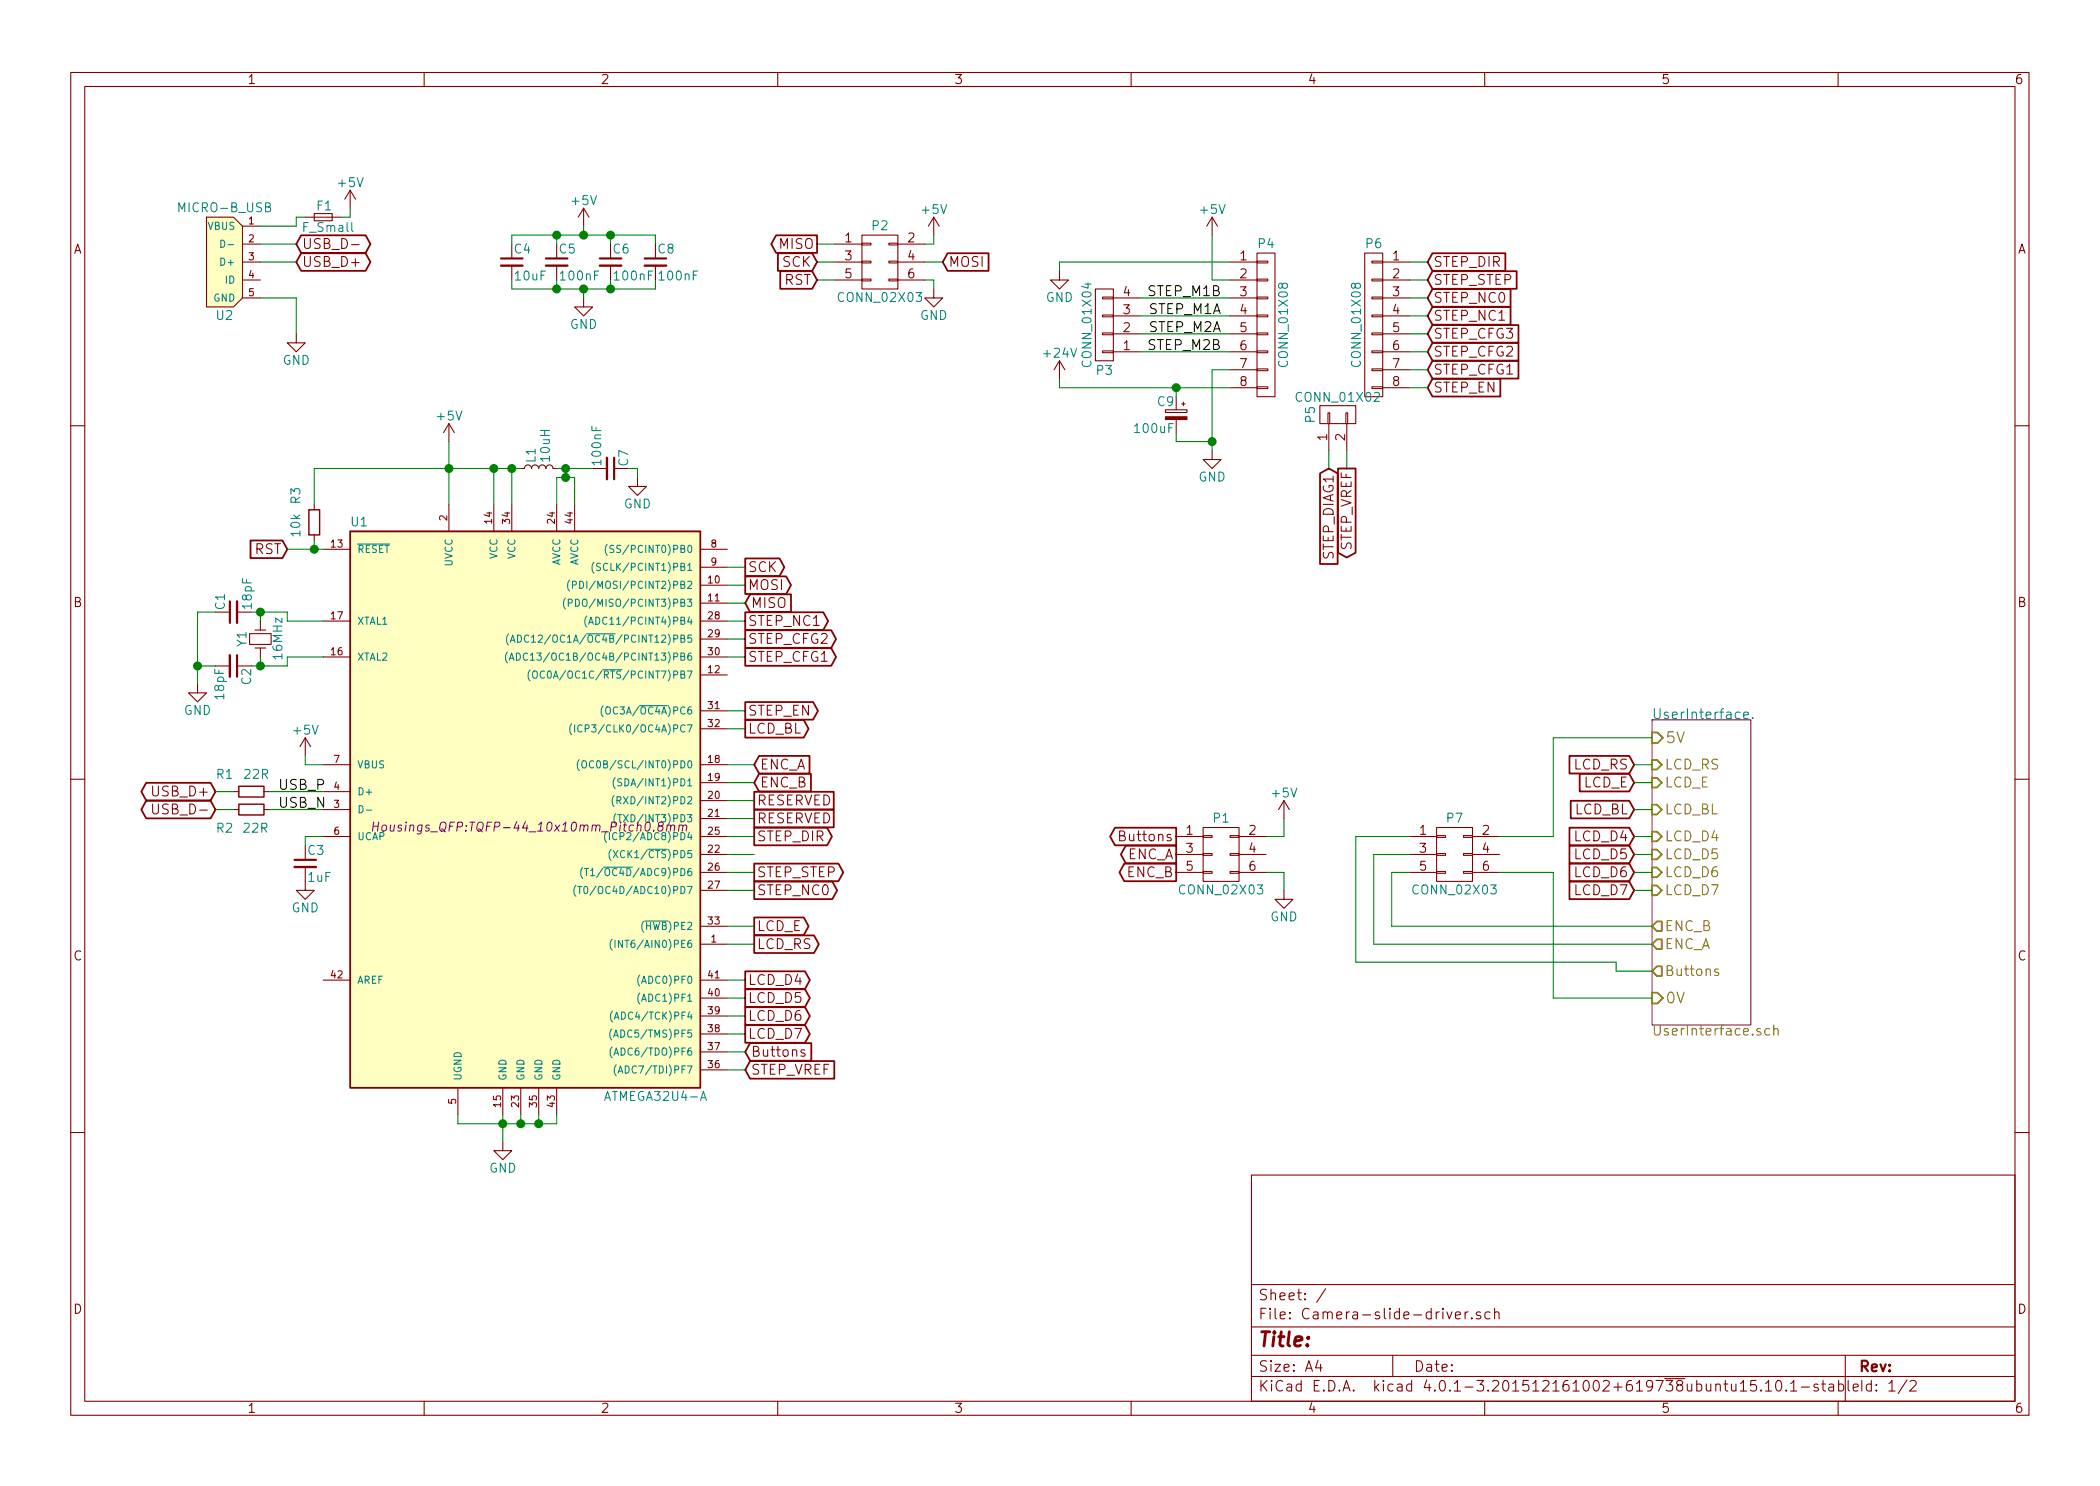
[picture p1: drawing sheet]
<svg xmlns="http://www.w3.org/2000/svg" width="297mm" height="210mm" viewBox="0 0 297 210" stroke-linecap="round" stroke-linejoin="round" font-family="sans-serif">
<g fill="none" stroke="#840000" stroke-width=".15">
<path d="M10 10.3h277v189.9h-277zM12 12.2h273v186.1h-273zM60 10.3v1.9M110 10.3v1.9M160 10.3v1.9M210 10.3v1.9M260 10.3v1.9M29.2 30.7h3.8l1.3 1.3v10.2l-1.3 1.2h-3.8zM34.3 34.5h2.5M34.3 37.1h2.5M34.3 39.6h2.5M34.3 32h2.5"/>
<path d="M43.2 30.7h5.1M44.4 30.2h2.6v1h-2.6zM49.5 26.9l-.7 1.3M49.5 26.9v2.6M49.5 26.9l.8 1.3M49.7 34.6h1.1M72.4 37.6v2M78.7 37.6v2M82.5 29.5l-.7 1.2M82.5 29.5v2.5M82.5 29.5l.8 1.2M86.4 37.6v2"/>
<path d="M92.7 37.6v2M118.1 34.5h3.8M118.1 37.1h3.8M118.1 39.6h3.8M121.9 39.5h1.3v.2h-1.3zM121.9 37h1.3v.2h-1.3zM121.9 34.4h1.3v.3h-1.3zM121.9 33.3h5.1v7.6h-5.1zM125.7 39.5h1.3v.2h-1.3zM125.7 37h1.3v.2h-1.3zM125.7 34.4h1.3v.3h-1.3zM127 34.5h3.8"/>
<path d="M127 37.1h3.8M127 39.6h3.8M132.1 30.7l-.8 1.3M132.1 30.7v2.6M132.1 30.7l.7 1.3M149.9 38.3v1.3h1.2l-1.2 1.3-1.3-1.3h1.3M171.4 30.7l-.7 1.3M171.4 30.7v2.6M171.4 30.7l.8 1.3M174 37.1h3.8M174 39.6h3.8M177.8 35.8h2.5v20.3h-2.5z"/>
<path d="M177.8 39.5h1.5v.2h-1.5zM177.8 37h1.5v.2h-1.5zM193 35.8h2.6v20.3h-2.6zM194.1 39.5h1.5v.2h-1.5zM194.1 37h1.5v.2h-1.5zM195.6 37.1h3.8M195.6 39.6h3.8M34.3 42.2h2.5M41.9 47.2v1.3h1.3l-1.3 1.3-1.3-1.3h1.3M63.5 59.9v2.6M63.5 59.9l-.8 1.3M63.5 59.9l.8 1.3"/>
<path d="M82.5 42.2v1.2h1.3l-1.3 1.3-1.2-1.3h1.2M132.1 40.9v1.3h1.2l-1.2 1.2-1.3-1.2h1.3M149.9 51l-.8 1.3M149.9 51v2.6M149.9 51l.7 1.3M154.9 40.9h2.6v10.1h-2.6zM156 42h1.5v.3h-1.5zM156 44.6h1.5v.2h-1.5zM156 47.1h1.5v.3h-1.5zM156 49.7h1.5v.2h-1.5zM157.5 49.8h3.8M157.5 47.2h3.8"/>
<path d="M157.5 44.7h3.8M157.5 42.2h3.8M164.8 58h3.1v.4h-3.1zM166.4 59.4v1.8M167.1 57.1h.5M167.4 56.9v.5M174 49.8h3.8M174 47.2h3.8M174 44.7h3.8M174 42.2h3.8M174 52.3h3.8M174 54.9h3.8"/>
<path d="M177.8 54.7h1.5v.3h-1.5zM177.8 52.2h1.5v.2h-1.5zM177.8 49.7h1.5v.2h-1.5zM177.8 47.1h1.5v.3h-1.5zM177.8 44.6h1.5v.2h-1.5zM177.8 42h1.5v.3h-1.5zM186.7 57.4h5.1v2.5h-5.1zM187.8 58.4h.3v1.5h-.3zM188 59.9v3.8M190.4 58.4h.2v1.5h-.2zM190.5 59.9v3.8M194.1 54.7h1.5v.3h-1.5z"/>
<path d="M194.1 52.2h1.5v.2h-1.5zM194.1 49.7h1.5v.2h-1.5zM194.1 47.1h1.5v.3h-1.5zM194.1 44.6h1.5v.2h-1.5zM194.1 42h1.5v.3h-1.5zM195.6 49.8h3.8M195.6 47.2h3.8M195.6 44.7h3.8M195.6 42.2h3.8M195.6 52.3h3.8M195.6 54.9h3.8M10 60.2h2"/>
<path d="M44.4 71.4v.7M44.4 75.7v.7M45.7 77.7h3.8M63.5 71.4v3.8M69.8 71.4v3.8M72.4 71.4v3.8M73.7 66.3h.5a.51 .51 0 0 1 .5-.5 .51 .51 0 0 1 .5 .5 .51 .51 0 0 1 .5-.5 .51 .51 0 0 1 .5 .5 .51 .51 0 0 1 .5-.5 .51 .51 0 0 1 .5 .5 .51 .51 0 0 1 .5-.5 .51 .51 0 0 1 .5 .5h.5M78.7 71.4v3.8M81.3 71.4v3.8M83.8 66.3h2.1M90.2 67.6v1.2h1.2l-1.2 1.3-1.3-1.3h1.3M99.1 77.7h3.8"/>
<path d="M171.4 63.7v1.3h1.3l-1.3 1.3-1.2-1.3h1.2M285 60.2h2M27.9 96.8v1.2h1.3l-1.3 1.3-1.2-1.3h1.2M30.5 94.2h2M33.5 86.6h2.1M35.3 89.7h3.1v1.5h-3.1zM36.1 91.7h1.5M36.1 89.1h1.5M36.8 87.9v1.2M36.8 91.7v1.3M45.7 93h3.8M45.7 87.9h3.8"/>
<path d="M99.1 80.3h3.8M99.1 82.8h3.8M99.1 93h3.8M99.1 85.3h3.8M99.1 95.5h3.8M99.1 87.9h3.8M99.1 90.4h3.8M10 110.3h2M21.6 113.8v1.1l.1 .2a.47 .47 0 0 0 .7-.2v-1.1M33 114.5h.8M33 112h.8M37.3 114.5h.8"/>
<path d="M37.3 112h.8M43.2 104.4v2.5M43.2 104.4l-.8 1.3M43.2 104.4l.7 1.3M45.7 114.5h3.8M45.7 112h3.8M45.7 118.4h3.8M45.7 108.2h3.8M99.1 118.4h3.8M99.1 108.2h3.8M99.1 113.3h3.8M99.1 115.8h3.8"/>
<path d="M99.1 100.6h3.8M99.1 103.1h3.8M99.1 110.7h3.8M166.4 118.4h3.8M170.2 118.2h1.2v.3h-1.2zM170.2 117.1h5.1v7.6h-5.1zM174 118.2h1.3v.3h-1.3zM175.3 118.4h3.8M181.6 113.3l-.8 1.2M181.6 113.3v2.5M181.6 113.3l.8 1.2M199.4 118.4h3.8"/>
<path d="M203.2 118.2h1.3v.3h-1.3zM203.2 117.1h5.1v7.6h-5.1zM207 118.2h1.3v.3h-1.3zM208.3 118.4h3.8M285 110.3h2M43.2 122.7v3.3h1.2l-1.2 1.2-1.3-1.2h1.3M45.7 138.7h3.8M99.1 133.6h3.8M99.1 138.7h3.8M99.1 120.9h3.8M99.1 131.1h3.8M99.1 123.4h3.8"/>
<path d="M99.1 126h3.8M166.4 120.9h3.8M166.4 123.4h3.8M170.2 123.3h1.2v.3h-1.2zM170.2 120.8h1.2v.2h-1.2zM174 123.3h1.3v.3h-1.3zM174 120.8h1.3v.2h-1.3zM175.3 120.9h3.8M175.3 123.4h3.8M181.6 126v1.2h1.3l-1.3 1.3-1.3-1.3h1.3M199.4 120.9h3.8M199.4 123.4h3.8"/>
<path d="M203.2 123.3h1.3v.3h-1.3zM203.2 120.8h1.3v.2h-1.3zM207 123.3h1.3v.3h-1.3zM207 120.8h1.3v.2h-1.3zM208.3 120.9h3.8M208.3 123.4h3.8M64.8 153.9v3.8M71.1 153.9v3.8M73.7 153.9v3.8M76.2 153.9v3.8M78.7 153.9v3.8M99.1 141.2h3.8"/>
<path d="M99.1 151.4h3.8M99.1 148.8h3.8M99.1 146.3h3.8M99.1 143.8h3.8M113.8 148.6l-.3-.1-.2 .2 .1 .2 .4 .2 .1 .1-.1 .2h-.5M10 160.2h2M71.1 161.5v1.3h1.3l-1.3 1.3-1.3-1.3h1.3M177 166.3h108v32h-108zM285 160.2h2M60 198.3v1.9M110 198.3v1.9M160 198.3v1.9"/>
<path d="M177 194.8h108M177 191.8h108M177 187.8h108M177 181.8h108M186.4 192.5l-.3 1h.9M186.8 193v1M187.5 182.3l-1.3 2M197 191.8v3M204.6 185.6l.4 1 .4-1M205.9 186.1l.7-.1-.1-.3-.4-.1-.2 .2v.7l.2 .1 .4-.1M207.2 185.6v1M207.7 185.6l-.3 .1-.2 .2"/>
<path d="M208.2 186.5h.1l-.1 .1-.1-.1h.1v.1M209.4 185.7a.37 .37 0 0 0-.6 .1v.1a.54 .54 0 0 0 .6 .3l.1 .1-.1 .2-.2 .1-.4-.1M210 198.3v1.9M210.7 185.7l-.4-.1-.3 .3 .1 .6 .2 .1 .4-.1M211.4 185.7a.38 .38 0 0 1 .6 .1v.8M211.4 185.1v1.5M246.2 195.8l.4-.5v1.5M246.2 196.8h.8M248.4 195.3h-.7l-.1 .7a.62 .62 0 0 1 .7 0l.2 .2-.1 .5-.2 .1h-.4l-.2-.1M249.1 196.7h.1l-.1 .1-.1-.1h.1v.1M249.7 195.8l.5-.5v1.5M249.7 196.8h.9"/>
<path d="M251.3 195.5a.35 .35 0 0 1 .4-.2 .35 .35 0 0 1 .2 .3 .77 .77 0 0 1-.4 1.2 .9 .9 0 0 1-.2-1.3zM252.7 196.7v.1l-.1-.1h.1v.1M253.3 195.8l.4-.5v1.5M253.3 196.8h.9M254.8 196.3h1.1M257.1 195.9a.37 .37 0 0 0-.5 .1v.1a.54 .54 0 0 0 .5 .3l.1 .1-.1 .2-.1 .1-.4-.1M257.7 195.8h.5M257.9 195.3v1.3l.2 .2h.1M258.7 195.9l.2-.1 .4 .1 .1 .9M259.4 196.2l-.5 .1-.3 .2 .1 .2 .2 .1 .5-.1M260 198.3v1.9M260.1 195.9a.48 .48 0 0 1 .6 .1l.1 .1-.1 .6a.48 .48 0 0 1-.6 0"/>
<path d="M260.1 195.3v1.5M261 191.8v6.5M261.4 195.3v1.3l.2 .2M262.1 196.3l.7-.1v-.3l-.4-.1-.3 .2 .1 .7 .2 .1 .4-.1M269.7 195.2l-1.2 2M270.2 195.5l.2-.2 .5 .1a.37 .37 0 0 1 .1 .6l-.9 .8h.9"/>
</g>
<g fill="#ffffc2" stroke="#ffffc2" stroke-width=".14">
<path d="M49.5 75.2h49.6v78.7h-49.6z"/>
<path d="M29.2 30.7h3.8l1.3 1.3v10.2l-1.3 1.2h-3.8z"/>
</g>
<g fill="none" stroke="#840000" stroke-width=".25">
<path d="M42.6 33.3h9.1l.7 1.2-.7 1.3h-9.1l-.7-1.3zM42.6 35.8h9.1l.7 1.3-.7 1.2h-9.1l-.7-1.2zM109.8 33.3h5.8v2.5h-5.8l-.7-1.3zM110 35.8h4.9l.7 1.3-.7 1.2h-4.9zM110.4 38.4h4.5l.7 1.2-.7 1.3h-4.5zM134 35.8h5.8v2.5h-5.8l-.7-1.2zM202.6 35.8h10.3v2.5h-10.3l-.7-1.2zM202.6 38.4h11.9v2.5h-11.9l-.7-1.3zM202.6 40.9h11.1v2.5h-11.1l-.7-1.2zM202.6 43.5h11.1v2.4h-11.1l-.7-1.2zM202.6 46h12.2v2.5h-12.2l-.7-1.3zM202.6 48.5h12.2v2.5h-12.2l-.7-1.2z"/>
<path d="M202.6 51.1h12.2v2.5h-12.2l-.7-1.3zM202.6 53.6h9.6v2.5h-9.6l-.7-1.2zM35.4 76.5h4.6l.6 1.2-.6 1.3h-4.6zM49.5 75.2h49.6v78.7h-49.6zM105.4 79h4.9l.6 1.3-.6 1.2h-4.9zM186.7 67l1.3-.7 1.2 .7v12.8h-2.5zM189.3 66.3h2.4v11.9l-1.2 .7-1.2-.7zM105.4 81.6h5.8l.7 1.2-.7 1.2h-5.8zM105.4 89.2h12.2l.7 1.2-.7 1.3h-12.2zM105.4 91.7h12.2l.7 1.3-.7 1.2h-12.2zM105.4 99.3h9.6l.7 1.3-.7 1.2h-9.6zM105.4 86.6h11.1l.6 1.3-.6 1.2h-11.1z"/>
<path d="M106.1 84.1h5.8v2.5h-5.8l-.7-1.3zM20.7 113.3h9.1l.7 1.2-.7 1.3h-9.1l-.7-1.3zM20.7 110.8h9.1l.7 1.2-.7 1.3h-9.1l-.7-1.3zM105.4 101.9h8.3l.7 1.2-.7 1.3h-8.3zM106.7 117.1h10.3l.7 1.3-.7 1.2h-10.3zM106.7 112h11.2v2.5h-11.2zM106.7 114.6h11.2v2.5h-11.2zM107.4 107h7.1v2.4h-7.1l-.7-1.2zM107.4 109.5h7.3v2.5h-7.3l-.7-1.3zM157.7 117.1h8.7v2.5h-8.7l-.7-1.2zM159.2 119.7h7.2v2.4h-7.2l-.7-1.2zM222 107h8.5l.6 1.2-.6 1.2h-8.5z"/>
<path d="M222 117.1h8.5l.6 1.3-.6 1.2h-8.5zM222 119.7h8.5l.6 1.2-.6 1.2h-8.5zM222.2 113.3h8.3l.6 1.2-.6 1.3h-8.3zM223.4 109.5h7.1l.6 1.2-.6 1.3h-7.1zM105.4 137.4h8.5l.7 1.3-.7 1.2h-8.5zM105.4 140h8.5l.7 1.2-.7 1.3h-8.5zM106.7 122.2h11.9l.7 1.2-.7 1.3h-11.9zM106.7 124.7h11l.7 1.3-.7 1.2h-11zM106.7 129.8h7l.7 1.3-.7 1.2h-7zM106.7 132.4h8.4l.7 1.2-.7 1.2h-8.4zM159 122.2h7.4v2.5h-7.4l-.7-1.3zM222 122.2h8.5l.6 1.2-.6 1.3h-8.5z"/>
<path d="M222 124.7h8.5l.6 1.3-.6 1.2h-8.5zM105.4 142.5h8.5l.7 1.3-.7 1.2h-8.5zM105.4 145.1h8.5l.7 1.2-.7 1.2h-8.5zM106.1 150.1h11.9v2.5h-11.9l-.7-1.2zM106.1 147.6h8.7v2.5h-8.7l-.7-1.3z"/>
</g>
<g fill="none" stroke="#008484" stroke-width=".15">
<path d="M31.2 34a.51 .51 0 0 1 .6 .5 .51 .51 0 0 1-.6 .5zM32.3 34.6h.7M50.5 77h4.6M84 79.5a1.2 1.2 0 0 0 0 1.6M84.9 79.8l-.3-.1-.2 .2 .1 .2 .4 .2v.3l-.1 .1h-.4M85.9 77a1.2 1.2 0 0 0 0 1.6M86.8 77.2h-.4l-.1 .2v.2l.5 .2v.3l-.2 .1-.3-.1M71.8 92.2a1.2 1.2 0 0 0 0 1.6M71.9 89.7a1.2 1.2 0 0 0 0 1.6M72 93.4l.4-1 .3 1M72.1 93.1h.5M72.2 90.9l.3-1 .3 1"/>
<path d="M72.3 90.6h.5M73.1 92.4a.51 .51 0 0 1 .5 .5 .51 .51 0 0 1-.5 .5zM73.2 89.9a.51 .51 0 0 1 .6 .5 .51 .51 0 0 1-.6 .5zM74.6 92.5a.4 .4 0 0 0-.5 0 .4 .4 0 0 0-.1 .5 .37 .37 0 0 0 .2 .4 .37 .37 0 0 0 .4-.1M74.8 90a.4 .4 0 0 0-.5 0 .4 .4 0 0 0-.1 .4 .37 .37 0 0 0 .2 .4 .37 .37 0 0 0 .4 0M75 94.8a1.2 1.2 0 0 0 0 1.5M75.5 95h.4a.67 .67 0 0 1-.1 1l-.3-.1a.78 .78 0 0 1 0-.9zM77 95a.4 .4 0 0 0-.5 0 .4 .4 0 0 0-.1 .5 .37 .37 0 0 0 .2 .4 .37 .37 0 0 0 .4 0M80 84.6a1.2 1.2 0 0 0 0 1.6M80.4 85.3h.5v-.2v-.3h-.5v1M80.6 82.1a1.2 1.2 0 0 0 0 1.5M81 82.8l.5-.1v-.1v-.3l-.5-.1v1.1"/>
<path d="M81.4 84.8a.51 .51 0 0 1 .6 .5 .51 .51 0 0 1-.6 .5zM82 82.2a.51 .51 0 0 1 .6 .5 .51 .51 0 0 1-.6 .6zM83 89.7h4M83 87.2a1.2 1.2 0 0 0 0 1.5M83.3 88.3l.3-1 .3 1M83.4 88.1h.4M85.2 94.8h2.8M85.3 99.9a1.2 1.2 0 0 0 0 1.5M90.4 99.8h4M50.8 114a.51 .51 0 0 1 .6 .5 .51 .51 0 0 1-.6 .5zM51.8 114.6h.8M80.9 102.4a1.2 1.2 0 0 0 0 1.6"/>
<path d="M81.3 102.6v1M81.9 107.5a1.2 1.2 0 0 0 0 1.5M82.3 102.7a.4 .4 0 0 0-.5 0 .4 .4 0 0 0-.1 .4 .37 .37 0 0 0 .2 .4 .37 .37 0 0 0 .4 0M82.4 107.7h.4a.67 .67 0 0 1-.1 1l-.3-.1a.78 .78 0 0 1 0-.9zM85.8 100.1h.4a.67 .67 0 0 1-.1 .9h-.3a.78 .78 0 0 1 0-.9zM85.8 117.6a1.2 1.2 0 0 0 0 1.6M86.2 117.8v1M86.9 112.6a1.2 1.2 0 0 0 0 1.5M87 110a1.2 1.2 0 0 0 0 1.6M87.1 115.1a1.2 1.2 0 0 0 0 1.6M87.3 113.3l.5-.1v-.2v-.2l-.5-.1v1M87.4 115.3h.6"/>
<path d="M87.5 113.3l.3 .4M87.7 115.3v1M87.9 110.2h-.3l-.2 .2 .1 .2 .4 .2v.3l-.1 .1-.4-.1M246.6 101.2l.7-.1-.1-.3h-.4l-.2 .2 .1 .6h.5M247.9 101.5l.1 .1h-.2l.1-.1v.2M81.5 125.3a1.2 1.2 0 0 0 0 1.5M81.7 125.4h.6M82 125.4v1M82.4 122.7a1.2 1.2 0 0 0 0 1.6M82.7 125.5l.2-.1a.59 .59 0 0 1-.1 1l-.1-.1-.1-.2zM82.7 122.9h.6M83 122.9v1"/>
<path d="M83.5 123.2l.3-.3v1M83.5 123.9h.6M85.4 122.7h4M86.4 120.2a1.2 1.2 0 0 0 0 1.5M86.6 132.9a1.2 1.2 0 0 0 0 1.5M86.7 120.3l.7 1.1M87 133v1.1M87.4 120.3l-.7 1.1M90.5 138a1.2 1.2 0 0 0 0 1.5M91.2 130.3h3.3M91.6 120.2h2.8M86.5 145.6a1.2 1.2 0 0 0 0 1.5"/>
<path d="M86.6 148.1a1.2 1.2 0 0 0 0 1.6M86.6 143a1.2 1.2 0 0 0 0 1.6M86.8 146.8l.3-1.1 .4 1.1M86.8 149.3l.4-1 .3 1M86.9 144.2l.3-1 .4 1M87.2 150.7a1.2 1.2 0 0 0 0 1.5M87.4 151.8l.4-1 .3 1M87.5 151.6h.5M90.5 140.5a1.2 1.2 0 0 0 0 1.6M99.1 155.7l.4-1.3 .4 1.3"/>
</g>
<path d="M52.8 116.9h.7M52.9 116.3l-.2 1.3M53.6 116.3l-.2 1.3M54.1 116.9a.32 .32 0 0 1 .3-.2 .32 .32 0 0 1 .3 .3l-.1 .5a.33 .33 0 0 1-.6 0zM94.4 116.9a.31 .31 0 0 1 .5 0l-.1 .7M94.4 116.7l-.1 .9M94.9 116.9l.2-.2h.2l.2 .2-.1 .7M96.1 116.9a.31 .31 0 0 1 .5 0l-.1 .7M96.1 116.7l-.1 .9M96.6 116.9l.2-.2h.2l.2 .2-.1 .7M233.7 101.8h13.9v43.2h-13.9z" fill="none" stroke="#840084" stroke-width=".15"/>
<path d="M70.9 37.6h3M77.2 37.6h3.1M84.8 37.6h3.1M91.2 37.6h3M85.9 64.8v3M32.5 92.7v3.1M33.5 85.1v3M41.7 122.7h3" fill="none" stroke="#840000" stroke-width=".33"/>
<path d="M70.9 36.6h3M77.2 36.6h3.1M84.8 36.6h3.1M91.2 36.6h3M86.9 64.8v3M32.5 85.1v3M33.5 92.7v3.1M41.7 121.7h3" fill="none" stroke="#840000" stroke-width=".3"/>
<path d="M43.7 72.1h1.5v3.6h-1.5zM33.8 111.2h3.5v1.6h-3.5zM33.8 113.8h3.5v1.5h-3.5z" fill="none" stroke="#840000" stroke-width=".2"/>
<path d="M243.1 137.2l-.4-.1-.2 .2 .1 .2 .5 .1v.2v.2h-.6M250.3 145.6a.47 .47 0 0 0-.7 .2l.1 .5a.49 .49 0 0 0 .6 .1M250.9 145.7l.2-.2 .3 .1 .1 .9M250.9 145.1v1.4" fill="none" stroke="#848400" stroke-width=".15"/>
<path d="M233.7 107.5h.7l.7 .7-.7 .7h-.7zM233.7 110.1h.7l.7 .6-.7 .7h-.7zM233.7 117.7h.7l.7 .7-.7 .6h-.7zM233.7 113.9h.7l.7 .6-.7 .7h-.7zM233.7 103.6h.7l.8 .8-.8 .8h-.7zM233.7 120.2h.7l.7 .7-.7 .7h-.7zM233.7 122.8h.7l.7 .6-.7 .7h-.7zM233.7 125.3h.7l.7 .7-.7 .7h-.7zM234.4 130.4h.7v1.3h-.7l-.7-.6zM234.4 132.9h.7v1.4h-.7l-.7-.7zM234.4 136.7h.7v1.4h-.7l-.7-.7zM233.7 140.5h.7l.8 .7-.8 .8h-.7z" fill="none" stroke="#848400" stroke-width=".25"/>
<path d="M164.8 59h3.1v.4h-3.1z" fill="#840000" stroke="#840000" stroke-width=".15"/>
<g fill="none" stroke="#008400" stroke-width=".15">
<path d="M36.8 37.1h5.1M36.8 34.5h5.1M43.2 30.7h-1.3v1.3h-5.1M49.5 29.5v1.2h-1.2M72.4 34.5v-1.2h20.3v1.2M72.4 39.6v1.3h20.3v-1.3M78.7 33.3v1.2M78.7 39.6v1.3M82.5 32v1.3M86.4 33.3v1.2M86.4 39.6v1.3M115.6 37.1h2.5"/>
<path d="M115.6 39.6h2.5M115.6 34.5h2.5M130.8 37.1h2.5M130.8 39.6h1.3v1.3M132.1 33.3v1.2h-1.3M171.4 33.3v6.3h2.6M174 37.1h-24.1v1.2M199.4 37.1h2.5M199.4 39.6h2.5M36.8 42.2h5.1v5M82.5 40.9v1.3M149.9 53.6v1.3h24.1"/>
<path d="M161.3 42.2h12.7M161.3 44.7h12.7M161.3 47.2h12.7M161.3 49.8h12.7M166.4 54.9v1.2M174 52.3h-2.6v11.4M199.4 42.2h2.5M199.4 54.9h2.5M199.4 44.7h2.5M199.4 47.2h2.5M199.4 49.8h2.5M199.4 52.3h2.5"/>
<path d="M40.6 77.7h5.1M44.4 76.4v1.3M63.5 62.5v8.9M69.8 66.3v5.1M72.4 66.3v5.1M73.7 66.3h-29.3v5.1M78.7 71.4v-3.8h2.6v3.8M78.7 66.3h5.1M80 66.3v1.3M88.9 66.3h1.3v1.3M166.4 61.2v1.3h5M188 63.7v2.6"/>
<path d="M190.5 63.7v2.6M27.9 94.2h2.6M30.5 86.6h-2.6v10.2M35.6 86.6h5v1.3h5.1M36.8 86.6v1.3M36.8 93v1.2M45.7 93h-5.1v1.2h-5M102.9 93h2.5M102.9 90.4h2.5M102.9 87.9h2.5M102.9 80.3h2.5M102.9 82.8h2.5"/>
<path d="M102.9 85.3h2.5M30.5 114.5h2.5M30.5 112h2.5M38.1 114.5h7.6M38.1 112h7.6M43.2 106.9v1.3h2.5M45.7 118.4h-2.5v1.2M102.9 110.7h3.8M102.9 108.2h3.8M102.9 118.4h3.8M102.9 115.8h3.8M102.9 113.3h3.8"/>
<path d="M102.9 103.1h2.5M102.9 100.6h2.5M181.6 115.8v2.6h-2.5M199.4 118.4h-7.6v17.7h36.8v1.3h5.1M231.1 114.5h2.6M231.1 110.7h2.6M231.1 108.2h2.6M231.1 118.4h2.6M233.7 104.4h-14v14h-7.6M102.9 133.6h3.8M102.9 131.1h3.8M102.9 126h3.8"/>
<path d="M102.9 123.4h3.8M102.9 120.9h3.8M102.9 138.7h2.5M179.1 123.4h2.5v2.6M199.4 120.9h-5.1v12.7h39.4M199.4 123.4h-2.6v7.7h36.9M212.1 123.4h7.6v17.8h14M231.1 126h2.6M231.1 123.4h2.6M231.1 120.9h2.6M64.8 157.7v1.3h13.9v-1.3M71.1 157.7v3.8"/>
<path d="M73.7 157.7v1.3M76.2 157.7v1.3M102.9 148.8h2.5M102.9 146.3h2.5M102.9 151.4h2.5M102.9 143.8h2.5M102.9 141.2h2.5"/>
</g>
<g fill="#008400" stroke="#008400" stroke-width=".25">
<circle cx="166.4" cy="54.9" r=".51"/>
<circle cx="171.5" cy="62.5" r=".51"/>
<circle cx="44.5" cy="77.7" r=".51"/>
<circle cx="82.6" cy="40.9" r=".51"/>
<circle cx="82.6" cy="33.3" r=".51"/>
<circle cx="80" cy="67.6" r=".51"/>
<circle cx="27.9" cy="94.2" r=".51"/>
<circle cx="76.2" cy="159" r=".51"/>
<circle cx="73.7" cy="159" r=".51"/>
<circle cx="71.1" cy="159" r=".51"/>
<circle cx="63.5" cy="66.3" r=".51"/>
<circle cx="69.9" cy="66.3" r=".51"/>
<circle cx="72.4" cy="66.3" r=".51"/>
<circle cx="80" cy="66.3" r=".51"/>
<circle cx="36.8" cy="94.2" r=".51"/>
<circle cx="36.8" cy="86.6" r=".51"/>
<circle cx="78.7" cy="33.3" r=".51"/>
<circle cx="86.4" cy="33.3" r=".51"/>
<circle cx="86.4" cy="40.9" r=".51"/>
<circle cx="78.7" cy="40.9" r=".51"/>
</g>
<text font-size="2.8" fill="#840000" x="178" y="190.5">Title:</text>
<g font-size="2.1" fill="#848400">
<text x="235.6" y="105.2">5V</text>
<text x="235.6" y="142">0V</text>
</g>
<g font-size="2.1" fill="#840000">
<text x="178" y="184">Sheet: /</text>
<text x="178" y="186.7">File: Camera-slide-driver.sch</text>
<text x="178" y="196.9">KiCad E.D.A. kicad 4.0.1-3.201512161002+619738ubuntu15.10.1-stable</text>
<text x="178" y="194.1">Size: A4</text>
<text x="200" y="194.1">Date:</text>
<text x="263" y="194.1">Rev:</text>
<text x="263" y="196.9">Id: 1/2</text>
</g>
<g font-size="1.9" fill="#840000">
<text x="42.7" y="35.2">USB_D-</text>
<text x="110.2" y="35.2">MISO</text>
<text x="42.7" y="37.8">USB_D+</text>
<text x="110.6" y="37.8">SCK</text>
<text x="110.8" y="40.3">RST</text>
<text x="134.2" y="37.8">MOSI</text>
<text x="202.8" y="37.8">STEP_DIR</text>
<text x="202.8" y="40.3">STEP_STEP</text>
<text x="202.8" y="42.8">STEP_NC0</text>
<text x="202.8" y="45.4">STEP_NC1</text>
<text x="202.8" y="47.9">STEP_CFG3</text>
<text x="202.8" y="50.5">STEP_CFG2</text>
<text x="202.8" y="53">STEP_CFG1</text>
<text x="202.8" y="55.5">STEP_EN</text>
<text x="35.9" y="78.4">RST</text>
<text x="105.8" y="80.9">SCK</text>
<text x="105.8" y="83.5">MOSI</text>
<text x="188.6" y="79.2" transform="rotate(-90 188.6 79.2)">STEP_DIAG1</text>
<text x="191.2" y="78" transform="rotate(-90 191.2 78)">STEP_VREF</text>
<text x="105.8" y="88.6">STEP_NC1</text>
<text x="106.2" y="86">MISO</text>
<text x="105.8" y="91.1">STEP_CFG2</text>
<text x="105.8" y="93.6">STEP_CFG1</text>
<text x="105.8" y="101.3">STEP_EN</text>
<text x="105.8" y="103.8">LCD_BL</text>
<text x="21.9" y="112.7">USB_D+</text>
<text x="107.1" y="114">RESERVED</text>
<text x="107.5" y="108.9">ENC_A</text>
<text x="107.5" y="111.4">ENC_B</text>
<text x="222.5" y="108.9">LCD_RS</text>
<text x="223.9" y="111.4">LCD_E</text>
<text x="22.4" y="115.2">USB_D-</text>
<text x="107.1" y="119">STEP_DIR</text>
<text x="107.1" y="116.5">RESERVED</text>
<text x="158.6" y="119">Buttons</text>
<text x="222.6" y="115.2">LCD_BL</text>
<text x="222.7" y="119">LCD_D4</text>
<text x="107.1" y="124.1">STEP_STEP</text>
<text x="159.4" y="124.1">ENC_B</text>
<text x="159.4" y="121.6">ENC_A</text>
<text x="222.7" y="121.6">LCD_D5</text>
<text x="222.7" y="124.1">LCD_D6</text>
<text x="107.1" y="126.7">STEP_NC0</text>
<text x="107.1" y="131.7">LCD_E</text>
<text x="222.7" y="126.7">LCD_D7</text>
<text x="107.1" y="134.3">LCD_RS</text>
<text x="105.8" y="139.4">LCD_D4</text>
<text x="105.8" y="141.9">LCD_D5</text>
<text x="105.8" y="144.4">LCD_D6</text>
<text x="105.8" y="147">LCD_D7</text>
<text x="106.2" y="149.5">Buttons</text>
<text x="106.2" y="152.1">STEP_VREF</text>
</g>
<g font-size="1.9">
<text x="162.5" y="41.9">STEP_M1B</text>
<text x="162.5" y="44.4">STEP_M1A</text>
<text x="162.5" y="47">STEP_M2A</text>
<text x="162.5" y="49.5">STEP_M2B</text>
<text x="39.4" y="111.8">USB_P</text>
<text x="39.4" y="114.3">USB_N</text>
</g>
<text font-size="1.9" fill="#008484" x="233.7" y="101.7">UserInterface.</text>
<g font-size="1.9" fill="#848400">
<text x="235.5" y="108.9">LCD_RS</text>
<text x="235.5" y="111.4">LCD_E</text>
<text x="235.5" y="119">LCD_D4</text>
<text x="235.5" y="115.2">LCD_BL</text>
<text x="235.5" y="121.6">LCD_D5</text>
<text x="235.5" y="124.1">LCD_D6</text>
<text x="235.5" y="126.7">LCD_D7</text>
<text x="235.5" y="131.7">ENC_B</text>
<text x="235.5" y="134.3">ENC_A</text>
<text x="235.5" y="138.1">Buttons</text>
<text x="233.7" y="146.5">UserInterface.sch</text>
</g>
<g font-size="1.8" fill="#840000">
<text x="35" y="11.9">1</text>
<text x="85" y="11.9">2</text>
<text x="135" y="11.9">3</text>
<text x="185" y="11.9">4</text>
<text x="235" y="11.9">5</text>
<text x="285" y="11.9">6</text>
<text x="10.4" y="35.9">A</text>
<text x="119.5" y="34.3">1</text>
<text x="128.4" y="34.3">2</text>
<text x="285.4" y="35.9">A</text>
<text x="119.5" y="36.8">3</text>
<text x="119.5" y="39.4">5</text>
<text x="128.4" y="36.8">4</text>
<text x="128.4" y="39.4">6</text>
<text x="158.9" y="41.9">4</text>
<text x="175.4" y="36.8">1</text>
<text x="175.4" y="39.4">2</text>
<text x="175.4" y="41.9">3</text>
<text x="197" y="36.8">1</text>
<text x="197" y="39.4">2</text>
<text x="197" y="41.9">3</text>
<text x="158.9" y="47">2</text>
<text x="158.9" y="44.4">3</text>
<text x="175.4" y="44.4">4</text>
<text x="175.4" y="47">5</text>
<text x="197" y="44.4">4</text>
<text x="197" y="47">5</text>
<text x="158.9" y="49.5">1</text>
<text x="175.4" y="49.5">6</text>
<text x="175.4" y="52.1">7</text>
<text x="197" y="49.5">6</text>
<text x="197" y="52.1">7</text>
<text x="175.4" y="54.6">8</text>
<text x="197" y="54.6">8</text>
<text x="187.7" y="62.3" transform="rotate(-90 187.7 62.3)">1</text>
<text x="190.2" y="62.3" transform="rotate(-90 190.2 62.3)">2</text>
<text x="10.4" y="85.9">B</text>
<text x="285.4" y="85.9">B</text>
<text x="167.8" y="118.1">1</text>
<text x="176.7" y="118.1">2</text>
<text x="200.8" y="118.1">1</text>
<text x="209.7" y="118.1">2</text>
<text x="167.8" y="120.6">3</text>
<text x="167.8" y="123.2">5</text>
<text x="176.7" y="120.6">4</text>
<text x="176.7" y="123.2">6</text>
<text x="200.8" y="120.6">3</text>
<text x="200.8" y="123.2">5</text>
<text x="209.7" y="120.6">4</text>
<text x="209.7" y="123.2">6</text>
<text x="10.4" y="135.9">C</text>
<text x="285.4" y="135.9">C</text>
<text x="10.4" y="185.9">D</text>
<text x="285.4" y="185.9">D</text>
<text x="35" y="199.9">1</text>
<text x="85" y="199.9">2</text>
<text x="135" y="199.9">3</text>
<text x="185" y="199.9">4</text>
<text x="235" y="199.9">5</text>
<text x="285" y="199.9">6</text>
</g>
<g font-size="1.8" fill="#008484">
<text x="44.8" y="29.8">F1</text>
<text x="47.9" y="26.5">+5V</text>
<text x="80.9" y="29">+5V</text>
<text x="25.5" y="30">MICRO-B_USB</text>
<text x="43" y="32.8">F_Small</text>
<text x="72.8" y="35.9">C4</text>
<text x="79.1" y="35.9">C5</text>
<text x="86.7" y="35.9">C6</text>
<text x="93.1" y="35.9">C8</text>
<text x="123.4" y="32.6">P2</text>
<text x="130.5" y="30.3">+5V</text>
<text x="169.8" y="30.3">+5V</text>
<text x="178" y="35.1">P4</text>
<text x="193.2" y="35.1">P6</text>
<text x="72.9" y="39.7">10uF</text>
<text x="79.4" y="39.7">100nF</text>
<text x="87" y="39.7">100nF</text>
<text x="93.4" y="39.7">100nF</text>
<text x="30.6" y="45.3">U2</text>
<text x="80.6" y="46.5">GND</text>
<text x="118.8" y="42.7">CONN_02X03</text>
<text x="130.1" y="45.3">GND</text>
<text x="147.9" y="42.7">GND</text>
<text x="40" y="51.6">GND</text>
<text x="147.8" y="50.6">+24V</text>
<text x="154.4" y="51.6" transform="rotate(-90 154.4 51.6)">CONN_01X04</text>
<text x="155.1" y="53">P3</text>
<text x="182.2" y="51.6" transform="rotate(-90 182.2 51.6)">CONN_01X08</text>
<text x="192.5" y="51.6" transform="rotate(-90 192.5 51.6)">CONN_01X08</text>
<text x="61.9" y="59.5">+5V</text>
<text x="163.8" y="57.4">C9</text>
<text x="183.6" y="56.8">CONN_01X02</text>
<text x="186" y="59.7" transform="rotate(-90 186 59.7)">P5</text>
<text x="75.7" y="65.4" transform="rotate(-90 75.7 65.4)">L1</text>
<text x="77.8" y="65.2" transform="rotate(-90 77.8 65.2)">10uH</text>
<text x="85" y="65.6" transform="rotate(-90 85 65.6)">100nF</text>
<text x="88.8" y="65.9" transform="rotate(-90 88.8 65.9)">C7</text>
<text x="160.6" y="61.3">100uF</text>
<text x="42.5" y="71.2" transform="rotate(-90 42.5 71.2)">R3</text>
<text x="88.2" y="71.9">GND</text>
<text x="169.5" y="68.1">GND</text>
<text x="42.5" y="75.8" transform="rotate(-90 42.5 75.8)">10k</text>
<text x="49.7" y="74.5">U1</text>
<text x="31.8" y="86.2" transform="rotate(-90 31.8 86.2)">C1</text>
<text x="35.6" y="86.1" transform="rotate(-90 35.6 86.1)">18pF</text>
<text x="34.8" y="91.5" transform="rotate(-90 34.8 91.5)">Y1</text>
<text x="39.9" y="93.2" transform="rotate(-90 39.9 93.2)">16MHz</text>
<text x="26" y="101.1">GND</text>
<text x="31.7" y="98.9" transform="rotate(-90 31.7 98.9)">18pF</text>
<text x="35.5" y="96.8" transform="rotate(-90 35.5 96.8)">C2</text>
<text x="41.6" y="103.9">+5V</text>
<text x="30.7" y="110.2">R1</text>
<text x="34.6" y="110.2">22R</text>
<text x="180" y="112.8">+5V</text>
<text x="30.7" y="117.8">R2</text>
<text x="34.5" y="117.8">22R</text>
<text x="171.7" y="116.4">P1</text>
<text x="204.7" y="116.4">P7</text>
<text x="43.6" y="120.9">C3</text>
<text x="43.6" y="124.8">1uF</text>
<text x="41.2" y="129.1">GND</text>
<text x="167.1" y="126.5">CONN_02X03</text>
<text x="179.7" y="130.3">GND</text>
<text x="200.1" y="126.5">CONN_02X03</text>
<text x="85.8" y="155.7">ATMEGA32U4-A</text>
<text x="69.2" y="165.9">GND</text>
</g>
<text font-size="1.8" fill="#840084" x="54.7" y="117.6">Housings_QFP:TQFP-44_10x10mm_Pitch0.8mm</text>
<g font-size="1.4" fill="#008484">
<text x="29.3" y="32.5">VBUS</text>
<text x="31.4" y="37.6">D+</text>
<text x="31.9" y="40.1">ID</text>
<text x="30.1" y="42.7">GND</text>
<text x="50.5" y="78.2">RESET</text>
<text x="64" y="80.2" transform="rotate(-90 64 80.2)">UVCC</text>
<text x="70.4" y="79.2" transform="rotate(-90 70.4 79.2)">VCC</text>
<text x="72.9" y="79.2" transform="rotate(-90 72.9 79.2)">VCC</text>
<text x="79.2" y="80.2" transform="rotate(-90 79.2 80.2)">AVCC</text>
<text x="81.8" y="80.2" transform="rotate(-90 81.8 80.2)">AVCC</text>
<text x="82.5" y="83.3">(PDI/MOSI/PCINT2)PB2</text>
<text x="85.1" y="80.8">(SCLK/PCINT1)PB1</text>
<text x="87" y="78.2">(SS/PCINT0)PB0</text>
<text x="50.5" y="88.4">XTAL1</text>
<text x="81.8" y="85.8">(PDO/MISO/PCINT3)PB3</text>
<text x="84.3" y="88.4">(ADC11/PCINT4)PB4</text>
<text x="50.5" y="93.5">XTAL2</text>
<text x="74.9" y="93.5">(ADC13/OC1B/OC4B/PCINT13)PB6</text>
<text x="74.9" y="90.9">(ADC12/OC1A/OC4B/PCINT12)PB5</text>
<text x="77.4" y="96">(OC0A/OC1C/RTS/PCINT7)PB7</text>
<text x="86.1" y="101.1">(OC3A/OC4A)PC6</text>
<text x="82.8" y="103.6">(ICP3/CLK0/OC4A)PC7</text>
<text x="50.5" y="112.5">D+</text>
<text x="50.5" y="108.7">VBUS</text>
<text x="83.7" y="108.7">(OC0B/SCL/INT0)PD0</text>
<text x="87.9" y="113.8">(RXD/INT2)PD2</text>
<text x="87.9" y="111.2">(SDA/INT1)PD1</text>
<text x="50.5" y="118.9">UCAP</text>
<text x="84.1" y="123.9">(T1/OC4D/ADC9)PD6</text>
<text x="87.4" y="121.4">(XCK1/CTS)PD5</text>
<text x="83.3" y="126.5">(T0/OC4D/ADC10)PD7</text>
<text x="91.1" y="131.6">(HWB)PE2</text>
<text x="87.7" y="134.1">(INT6/AIN0)PE6</text>
<text x="50.5" y="139.2">AREF</text>
<text x="90.7" y="141.7">(ADC1)PF1</text>
<text x="90.7" y="139.2">(ADC0)PF0</text>
<text x="87.3" y="149.3">(ADC6/TDO)PF6</text>
<text x="87.3" y="146.8">(ADC5/TMS)PF5</text>
<text x="87.4" y="144.3">(ADC4/TCK)PF4</text>
<text x="65.3" y="152.9" transform="rotate(-90 65.3 152.9)">UGND</text>
<text x="71.6" y="152.9" transform="rotate(-90 71.6 152.9)">GND</text>
<text x="74.2" y="152.9" transform="rotate(-90 74.2 152.9)">GND</text>
<text x="76.7" y="152.9" transform="rotate(-90 76.7 152.9)">GND</text>
<text x="79.2" y="152.9" transform="rotate(-90 79.2 152.9)">GND</text>
<text x="88" y="151.9">(ADC7/TDI)PF7</text>
</g>
<g font-size="1.4" fill="#840000">
<text x="35.2" y="31.7">1</text>
<text x="35.2" y="34.3">2</text>
<text x="35.2" y="36.8">3</text>
<text x="35.2" y="39.4">4</text>
<text x="35.2" y="41.9">5</text>
<text x="46.8" y="77.5">13</text>
<text x="63.2" y="73.7" transform="rotate(-90 63.2 73.7)">2</text>
<text x="69.6" y="74.1" transform="rotate(-90 69.6 74.1)">14</text>
<text x="72.1" y="74.1" transform="rotate(-90 72.1 74.1)">34</text>
<text x="78.5" y="74.1" transform="rotate(-90 78.5 74.1)">24</text>
<text x="81" y="74.1" transform="rotate(-90 81 74.1)">44</text>
<text x="100.6" y="77.5">8</text>
<text x="100.2" y="82.5">10</text>
<text x="100.6" y="80">9</text>
<text x="46.8" y="87.6">17</text>
<text x="100.2" y="85.1">11</text>
<text x="100.2" y="87.6">28</text>
<text x="46.8" y="92.7">16</text>
<text x="100.2" y="92.7">30</text>
<text x="100.2" y="95.2">12</text>
<text x="100.2" y="90.2">29</text>
<text x="100.2" y="100.3">31</text>
<text x="47.2" y="107.9">7</text>
<text x="100.2" y="102.9">32</text>
<text x="100.2" y="107.9">18</text>
<text x="47.2" y="111.8">4</text>
<text x="100.2" y="113">20</text>
<text x="100.2" y="110.5">19</text>
<text x="47.2" y="114.3">3</text>
<text x="47.2" y="118.1">6</text>
<text x="100.2" y="115.6">21</text>
<text x="100.2" y="118.1">25</text>
<text x="100.2" y="120.6">22</text>
<text x="100.2" y="123.2">26</text>
<text x="100.2" y="125.7">27</text>
<text x="100.2" y="130.8">33</text>
<text x="100.6" y="133.3">1</text>
<text x="46.8" y="138.4">42</text>
<text x="100.2" y="141">40</text>
<text x="100.2" y="138.4">41</text>
<text x="100.2" y="143.5">39</text>
<text x="100.2" y="148.6">37</text>
<text x="100.2" y="146">38</text>
<text x="100.2" y="151.1">36</text>
<text x="64.5" y="156.2" transform="rotate(-90 64.5 156.2)">5</text>
<text x="70.9" y="156.6" transform="rotate(-90 70.9 156.6)">15</text>
<text x="73.4" y="156.6" transform="rotate(-90 73.4 156.6)">23</text>
<text x="75.9" y="156.6" transform="rotate(-90 75.9 156.6)">35</text>
<text x="78.5" y="156.6" transform="rotate(-90 78.5 156.6)">43</text>
</g>
<g font-size="1.4" fill="#840084">
<text x="87" y="118.9">(ICP2/ADC8)PD4</text>
<text x="88.1" y="116.3">(TXD/INT3)PD3</text>
</g>
</svg>
